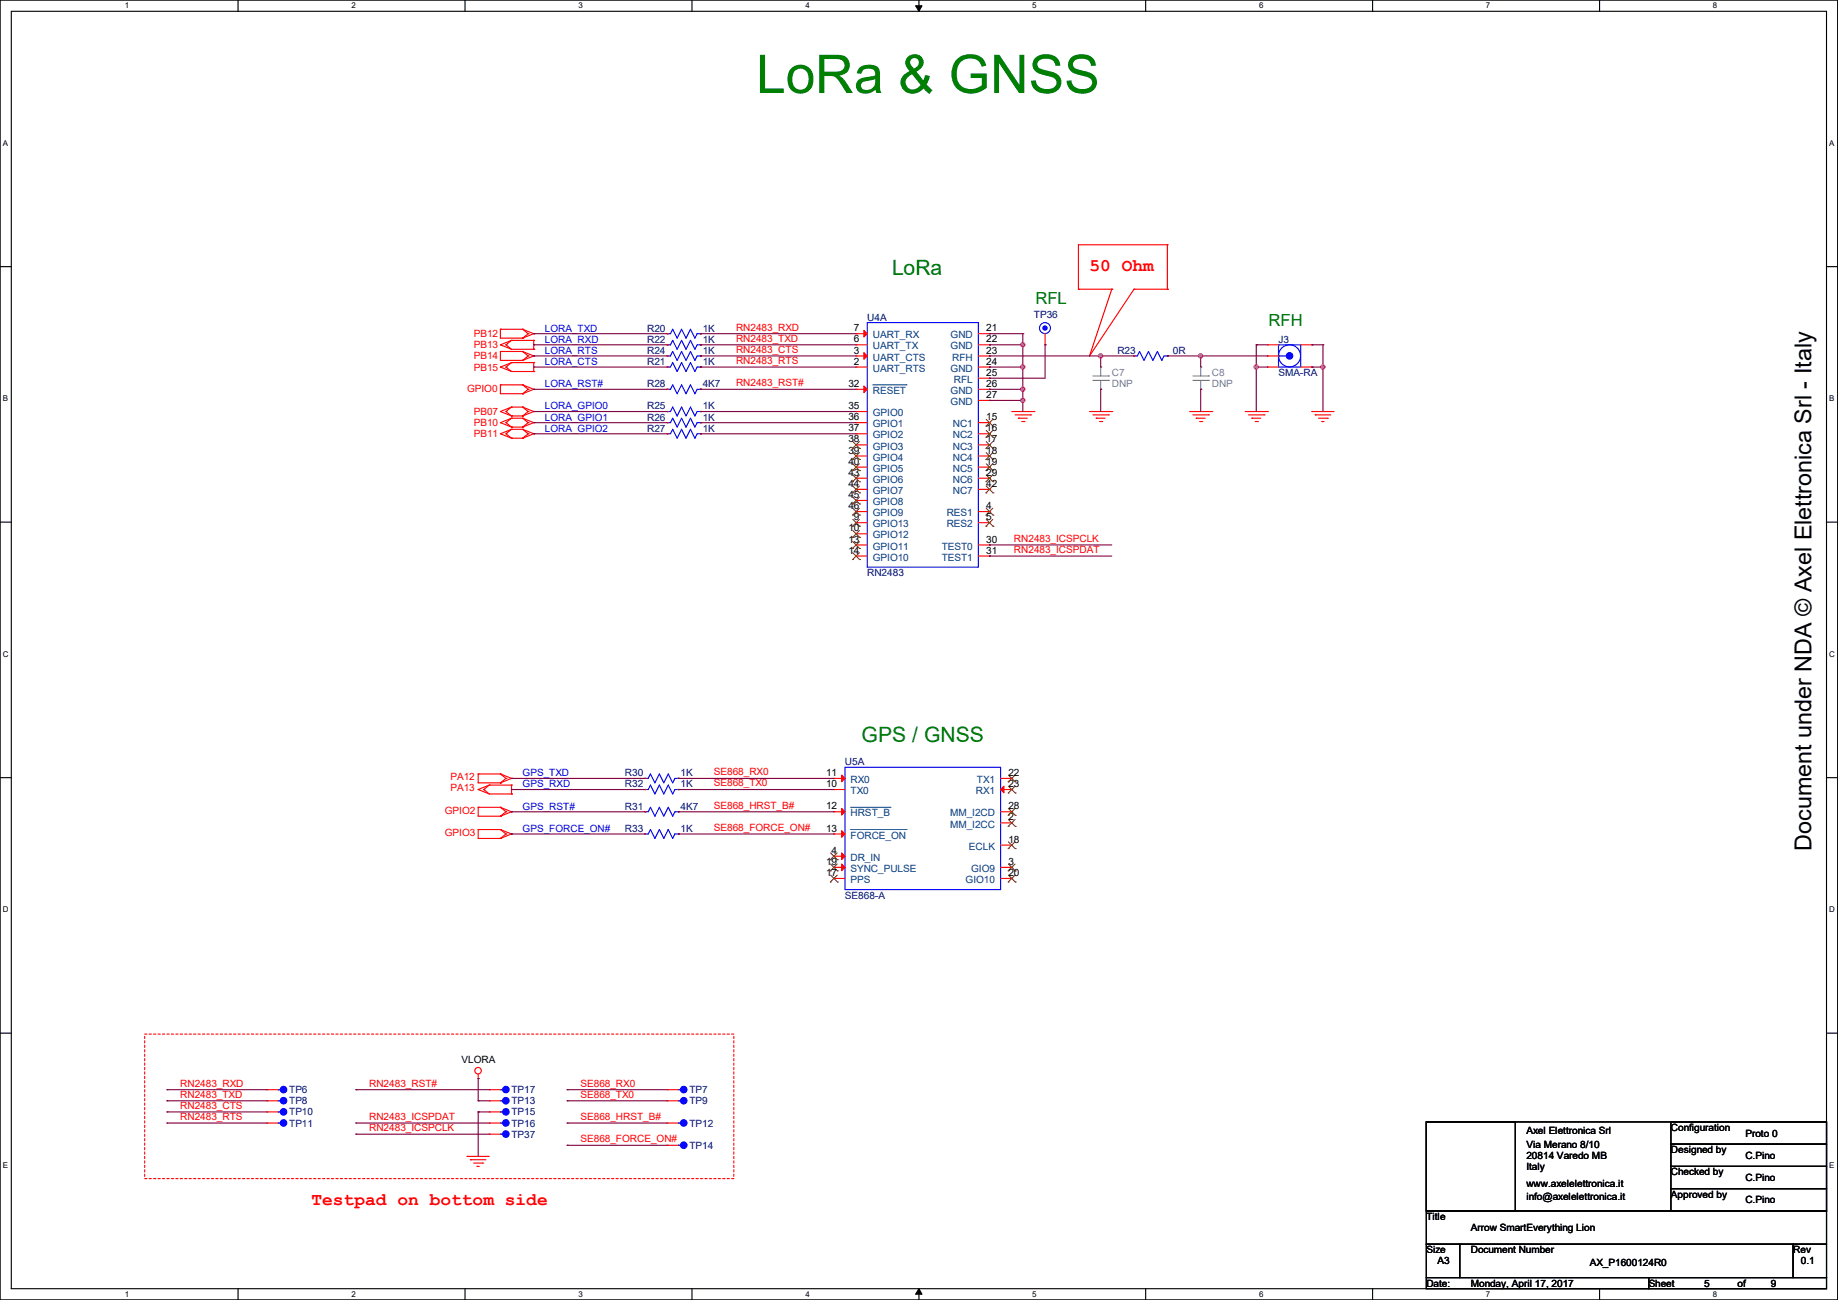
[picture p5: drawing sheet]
<svg xmlns="http://www.w3.org/2000/svg" width="420mm" height="297mm" viewBox="0 0 420 297" stroke-linecap="round" stroke-linejoin="round" font-family="sans-serif">
<path d="M0 0h419.9v297h-419.9zM2.6 2.6h414.8v291.8h-414.8z" fill="none" stroke="#000" stroke-width=".25"/>
<g fill="#fff">
<path d="M28.5 .3h1v2h-1z"/>
<path d="M28.5 294.7h1v2h-1z"/>
</g>
<path d="M54.4 0v2.6M54.4 294.4v2.6" fill="none" stroke="#000" stroke-width=".25"/>
<g fill="#fff">
<path d="M80.3 .3h1v2h-1z"/>
<path d="M80.3 294.7h1v2h-1z"/>
</g>
<path d="M106.3 0v2.6M106.3 294.4v2.6" fill="none" stroke="#000" stroke-width=".25"/>
<g fill="#fff">
<path d="M132.2 .3h.9v2h-.9z"/>
<path d="M132.2 294.7h.9v2h-.9z"/>
</g>
<path d="M158.1 0v2.6M158.1 294.4v2.6" fill="none" stroke="#000" stroke-width=".25"/>
<g fill="#fff">
<path d="M184 .3h1v2h-1z"/>
<path d="M184 294.7h1v2h-1z"/>
</g>
<path d="M210 0v2.6M210 294.4v2.6" fill="none" stroke="#000" stroke-width=".25"/>
<path d="M209.2 1.3h1.5l-.7 1.3zM210 294.4l.7 1.3h-1.5z" fill="#000" stroke="#000" stroke-width=".23"/>
<g fill="#fff">
<path d="M235.9 .3h1v2h-1z"/>
<path d="M235.9 294.7h1v2h-1z"/>
</g>
<path d="M261.8 0v2.6M261.8 294.4v2.6" fill="none" stroke="#000" stroke-width=".25"/>
<g fill="#fff">
<path d="M287.7 .3h1v2h-1z"/>
<path d="M287.7 294.7h1v2h-1z"/>
</g>
<path d="M313.6 0v2.6M313.6 294.4v2.6" fill="none" stroke="#000" stroke-width=".25"/>
<g fill="#fff">
<path d="M339.6 .3h.9v2h-.9z"/>
<path d="M339.6 294.7h.9v2h-.9z"/>
</g>
<path d="M365.5 0v2.6M365.5 294.4v2.6" fill="none" stroke="#000" stroke-width=".25"/>
<g fill="#fff">
<path d="M391.4 .3h1v2h-1z"/>
<path d="M391.4 294.7h1v2h-1z"/>
<path d="M.7 31.7h1.2v2h-1.2z"/>
<path d="M418 31.7h1.2v2h-1.2z"/>
<path d="M.7 90.1h1.2v2h-1.2z"/>
<path d="M418 90.1h1.2v2h-1.2z"/>
</g>
<path d="M0 60.9h2.6M417.4 60.9h2.5" fill="none" stroke="#000" stroke-width=".25"/>
<g fill="#fff">
<path d="M.7 148.5h1.2v2h-1.2z"/>
<path d="M418 148.5h1.3v2h-1.3z"/>
</g>
<path d="M0 119.3h2.6M417.4 119.3h2.5" fill="none" stroke="#000" stroke-width=".25"/>
<g fill="#fff">
<path d="M.7 206.8h1.2v2h-1.2z"/>
<path d="M418 206.8h1.3v2h-1.3z"/>
</g>
<path d="M0 177.7h2.6M417.4 177.7h2.5" fill="none" stroke="#000" stroke-width=".25"/>
<g fill="#fff">
<path d="M.7 265.2h1.2v2h-1.2z"/>
<path d="M418 265.2h1.2v2h-1.2z"/>
</g>
<g fill="none" stroke="#000" stroke-width=".25">
<path d="M0 236.1h2.6M417.4 236.1h2.5M325.9 256.3h91.5v20.3h-91.5zM325.9 256.3h20.3v20.3h-20.3zM381.8 256.3h35.6v5.1h-35.6zM325.9 276.6h91.5v7.7h-91.5zM381.8 261.4h35.6v5.1h-35.6zM381.8 266.5h35.6v5.1h-35.6zM381.8 271.6h35.6v5h-35.6zM325.9 284.3h7.6v7.6h-7.6zM325.9 291.9h50.8v2.5h-50.8zM333.5 284.3h76.2v7.6h-76.2z"/>
<path d="M376.7 291.9h40.7v2.5h-40.7zM409.7 284.3h7.7v7.6h-7.7z"/>
</g>
<path d="M33.1 236.3h134.6v33h-134.6z" fill="none" stroke="#f00" stroke-width=".25" stroke-dasharray=".5"/>
<g fill="none" stroke="#f00" stroke-width=".25">
<path d="M266.7 55.9h.1M266.7 55.9h-20.3v10.2M266.7 55.9v10.2M114.3 78.8h.1M114.3 75.2h.1M114.3 75.2v2.1h5.1M114.3 78.8l2.6 1M114.3 75.2h5.1M115.6 78.8h.1M115.6 78.8l1.3 1M116.9 77.8h.1M116.9 79.8h5.1"/>
<path d="M116.9 77.8l-2.6 1M116.9 77.8h5.1M116.9 77.8l-1.3 1M119.4 77.3h.1M119.4 75.2h.1M119.4 75.2l2.6 1M119.4 75.2l1.3 1M120.7 76.2h.1M120.7 76.2l-1.3 1.1M122 79.8h.1M122 77.8h.1M122 76.2h.1"/>
<path d="M122 77.8v2M122 76.2l-2.6 1.1M152.4 76.2h.1M152.4 78.8h.1M160.1 76.2h.1M160.1 78.8h.1M195.6 78.8h.1M195.6 76.2h.1M195.6 78.8h2.6M195.6 76.2h2.6M223.6 78.8h2.5M223.6 76.2h2.5"/>
<path d="M226.1 76.2h.1M226.1 78.8h.1M238.8 78.8h.1M238.8 76.2v2.6M246.4 66.1h.1M246.4 66.1h7.6M254 66.1h.1M254 66.1l-5 15.2 10.1-15.2M259.1 66.1h.1M259.1 66.1h7.6M266.7 66.1h.1M289.6 78.8h.1"/>
<path d="M289.6 78.8h2.5M297.2 78.8h2.6M299.8 78.8h.1M114.3 80.3h.1M114.3 83.9h.1M114.3 87.9h.1M114.3 94h.1M114.3 96.6h.1M114.3 99.1h.1M114.3 80.3v2h5.1M114.3 80.3h5.1M114.3 87.9v2.1h5.1"/>
<path d="M114.3 83.9l2.6 1M114.3 87.9h5.1M114.3 94l2.6 1M114.3 96.6l2.6 1M114.3 99.1l2.6 1M115.6 83.9h.1M115.6 94h.1M115.6 96.6h.1M115.6 99.1h.1M115.6 83.9l1.3 1M115.6 94l1.3 1M115.6 96.6l1.3 1"/>
<path d="M115.6 99.1l1.3 1M116.9 82.8h.1M116.9 93h.1M116.9 95h.1M116.9 95.5h.1M116.9 97.6h.1M116.9 98.1h.1M116.9 95.5h2.5M116.9 84.9h5.1M116.9 82.8l-2.6 1.1M116.9 82.8h5.1M116.9 82.8l-1.3 1.1"/>
<path d="M116.9 95h2.5M116.9 93h2.5M116.9 93l-2.6 1M116.9 93l-1.3 1M116.9 97.6h2.5M116.9 95.5l-2.6 1.1M116.9 95.5l-1.3 1.1M116.9 98.1h2.5M116.9 98.1l-2.6 1M116.9 98.1l-1.3 1M119.4 82.3h.1M119.4 80.3h.1"/>
<path d="M119.4 90h.1M119.4 87.9h.1M119.4 95h.1M119.4 93h.1M119.4 97.6h.1M119.4 95.5h.1M119.4 98.1h.1M119.4 80.3l2.6 1M119.4 80.3l1.3 1M119.4 87.9l2.6 1M119.4 87.9l1.3 1M119.4 93l2.6 1"/>
<path d="M119.4 93l1.3 1M119.4 95.5l2.6 1.1M119.4 95.5l1.3 1.1M119.4 98.1l2.6 1M119.4 98.1l1.3 1M120.7 81.3h.1M120.7 88.9h.1M120.7 94h.1M120.7 96.6h.1M120.7 99.1h.1M120.7 81.3l-1.3 1M120.7 88.9l-1.3 1.1"/>
<path d="M120.7 94l-1.3 1M120.7 96.6l-1.3 1M120.7 99.1l-1.3 1M122 81.3h.1M122 84.9h.1M122 82.8h.1M122 88.9h.1M122 94h.1M122 96.6h.1M122 99.1h.1M122 81.3l-2.6 1M122 82.8v2.1"/>
<path d="M122 88.9l-2.6 1.1M122 94l-2.6 1M122 96.6l-2.6 1M122 99.1l-2.6 1M152.4 99.1h.1M152.4 96.6h.1M152.4 81.3h.1M152.4 83.9h.1M152.4 88.9h.1M152.4 94h.1M160.1 99.1h.1M160.1 96.6h.1"/>
<path d="M160.1 81.3h.1M160.1 83.9h.1M160.1 88.9h.1M160.1 94h.1M195.6 83.9h.1M195.6 81.3h.1M195.6 99.1h.1M195.6 96.6h.1M195.6 94h.1M195.6 88.9h.1M195.6 94h2.6M195.6 83.9h2.6"/>
<path d="M195.6 81.3h2.6M195.6 96.6h2.6M195.6 99.1h2.6M195.6 88.9h2.6M223.6 83.9h2.5M223.6 81.3h2.5M223.6 96.6h2.5M223.6 99.1h2.5M223.6 88.9h2.5M223.6 86.4h2.5M223.6 91.5h2.5M226.1 96.6h.1"/>
<path d="M226.1 81.3h.1M226.1 83.9h.1M226.1 86.4h.1M226.1 88.9h.1M226.1 91.5h.1M226.1 99.1h.1M231.2 94h5.1M231.9 94.8h3.6M232.7 95.5h.1M232.7 95.5h2M233.5 96.3h.5M234 96.3h.1"/>
<path d="M235.5 94.8h.1M236.3 94h.1M249 94h5M249.7 94.8h3.6M250.5 95.5h.1M250.5 95.5h2M251.2 96.3h.6M251.8 96.3h.1M253.3 94.8h.1M254 94h.1M259.1 81.3h.1M266.7 81.3h.1"/>
<path d="M271.8 94h5.1M272.6 94.8h3.5M273.3 95.5h.1M273.3 95.5h2.1M274.1 96.3h.5M274.6 96.3h.1M276.1 94.8h.1M276.9 94h.1M284.5 94h5.1M285.3 94.8h3.5M286 95.5h.1M286 95.5h2.1"/>
<path d="M286.8 96.3h.5M287.3 96.3h.1M288.8 94.8h.1M289.6 94h.1M289.6 83.9h.1M289.6 81.3h.1M289.6 83.9h2.5M289.6 81.3h2.5M297.2 83.9h2.6M299.8 94h.1M299.8 83.9h.1M299.8 94h5"/>
<path d="M300.5 94.8h.1M300.5 94.8h3.6M301.3 95.5h2M302 96.3h.1M302 96.3h.6M303.3 95.5h.1M116.9 100.1h.1M116.9 100.1h2.5M119.4 100.1h.1M195.6 119.4h.1M195.6 116.9h.1M195.6 114.3h.1"/>
<path d="M195.6 111.8h.1M195.6 109.3h.1M195.6 106.7h.1M195.6 104.2h.1M195.6 101.6h.1M195.6 116.9h2.6M195.6 119.4h2.6M195.6 114.3h2.6M195.6 111.8h2.6M195.6 109.3h2.6M195.6 106.7h2.6M195.6 104.2h2.6"/>
<path d="M195.6 101.6h2.6M223.6 116.9h2.5M223.6 119.4h2.5M223.6 111.8h2.5M223.6 109.3h2.5M223.6 106.7h2.5M223.6 104.2h2.5M223.6 101.6h2.5M226.1 116.9h.1M226.1 119.4h.1M226.1 111.8h.1M226.1 101.6h.1"/>
<path d="M226.1 104.2h.1M226.1 106.7h.1M226.1 109.3h.1M195.6 122h.1M195.6 124.5h.1M195.6 127h.1M195.6 122h2.6M195.6 124.5h2.6M195.6 127h2.6M223.6 124.5h2.5M223.6 127h2.5M226.1 127h.1"/>
<path d="M226.1 124.5h.1M109.3 176.8h.1M109.3 176.8v2.1h5M109.3 176.8h5M111.8 179.4h.1M111.8 179.4l-2.5 1M111.8 179.4h5.1M111.8 179.4l-1.3 1M114.3 178.9h.1M114.3 176.8h.1M114.3 176.8l2.6 1M114.3 176.8l1.3 1"/>
<path d="M115.6 177.8h.1M115.6 177.8l-1.3 1.1M116.9 179.4h.1M116.9 177.8h.1M116.9 179.4v2M116.9 177.8l-2.6 1.1M147.4 177.8h.1M155 177.8h.1M190.5 177.8h.1M190.5 177.8h2.6M228.6 177.8h2.6M231.2 177.8h.1"/>
<path d="M109.3 180.4h.1M109.3 189.5h.1M109.3 184.4h.1M109.3 184.4v2.1h5M109.3 189.5v2.1h5M109.3 180.4l2.5 1M109.3 189.5h5M109.3 184.4h5M110.5 180.4h.1M110.5 180.4l1.3 1M111.8 181.4h5.1M114.3 191.6h.1"/>
<path d="M114.3 189.5h.1M114.3 186.5h.1M114.3 184.4h.1M114.3 189.5l2.6 1M114.3 189.5l1.3 1M114.3 184.4l2.6 1.1M114.3 184.4l1.3 1.1M115.6 190.5h.1M115.6 185.5h.1M115.6 190.5l-1.3 1.1M115.6 185.5l-1.3 1M116.9 181.4h.1"/>
<path d="M116.9 190.5h.1M116.9 185.5h.1M116.9 190.5l-2.6 1.1M116.9 185.5l-2.6 1M147.4 180.4h.1M147.4 185.5h.1M147.4 190.5h.1M155 180.4h.1M155 185.5h.1M155 190.5h.1M190.5 195.6h.1M190.5 180.4h.1"/>
<path d="M190.5 185.5h.1M190.5 190.5h.1M190.5 198.2h.1M190.5 198.2h2.6M190.5 195.6h2.6M190.5 180.4h2.6M190.5 185.5h2.6M190.5 190.5h2.6M228.6 188h2.6M228.6 198.2h2.6M228.6 180.4h2.6M228.6 185.5h2.6"/>
<path d="M228.6 193.1h2.6M231.2 188h.1M231.2 198.2h.1M231.2 180.4h.1M231.2 193.1h.1M231.2 185.5h.1M190.5 200.7h.1M190.5 200.7h2.6M228.6 200.7h2.6M231.2 200.7h.1M61 254h.1M61 256.6h.1"/>
<path d="M61 251.5h.1M61 249h.1M61 254h2.5M61 256.6h2.5M61 251.5h2.5M61 249h2.5M109.3 246.4h.1M109.3 245.4v1M111.8 256.6h.1M111.8 251.5h.1M111.8 254h.1M111.8 249h.1"/>
<path d="M111.8 259.1h.1M111.8 254h2.5M111.8 256.6h2.5M111.8 251.5h2.5M111.8 249h2.5M111.8 259.1h2.5M152.4 251.5h.1M152.4 249h.1M152.4 256.6h.1M152.4 256.6h2.6M152.4 251.5h2.6M152.4 249h2.6"/>
<path d="M106.7 264.2h.1M106.7 264.2h5.1M107.5 265h.1M107.5 265h3.5M108.2 265.7h2.1M109 266.5h.1M109 266.5h.5M110.3 265.7h.1M152.4 261.7h.1M152.4 261.7h2.6"/>
<circle cx="109.2" cy="244.6" r=".74"/>
</g>
<g fill="none" stroke="#00f" stroke-width=".25">
<path d="M152.4 76.2h.1M152.4 78.8h.1M152.4 76.2h.8l.5-1 1 2.1 1-2.1 1.1 2.1 1-2.1 1 2.1 .5-1.1h.8M152.4 78.8h.8l.5-1 1 2 1-2 1.1 2 1-2 1 2 .5-1h.8M160.1 76.2h.1M160.1 78.8h.1M198.2 73.7h25.4v55.9h-25.4zM292.1 78.8h5.1v5.1h-5.1zM152.4 99.1h.1M152.4 96.6h.1M152.4 81.3h.1M152.4 83.9h.1"/>
<path d="M152.4 88.9h.1M152.4 94h.1M152.4 99.1h.8l.5-1 1 2 1-2 1.1 2 1-2 1 2 .5-1h.8M152.4 96.6h.8l.5-1.1 1 2.1 1-2.1 1.1 2.1 1-2.1 1 2.1 .5-1h.8M152.4 81.3h.8l.5-1 1 2 1-2 1.1 2 1-2 1 2 .5-1h.8M152.4 83.9h.8l.5-1.1 1 2.1 1-2.1 1.1 2.1 1-2.1 1 2.1 .5-1h.8M152.4 88.9h.8l.5-1 1 2.1 1-2.1 1.1 2.1 1-2.1 1 2.1 .5-1.1h.8M152.4 94h.8l.5-1 1 2 1-2 1.1 2 1-2 1 2 .5-1h.8M160.1 99.1h.1M160.1 96.6h.1M160.1 81.3h.1M160.1 83.9h.1"/>
<path d="M160.1 88.9h.1M160.1 94h.1M259.1 81.3h.1M259.1 81.3h.8l.5-1 1 2 1-2 1 2 1.1-2 1 2 .5-1h.7M266.7 81.3h.1M292.1 81.3h.1M292.1 81.3h1.8M147.4 177.8h.1M147.4 177.8h.7l.5-1 1 2.1 1.1-2.1 1 2.1 1-2.1 1 2.1 .5-1.1h.8M155 177.8h.1M193.1 175.3h35.5v27.9h-35.5zM147.4 180.4h.1"/>
<path d="M147.4 185.5h.1M147.4 190.5h.1M147.4 180.4h.7l.5-1 1 2 1.1-2 1 2 1-2 1 2 .5-1h.8M147.4 185.5h.7l.5-1.1 1 2.1 1.1-2.1 1 2.1 1-2.1 1 2.1 .5-1h.8M147.4 190.5h.7l.5-1 1 2.1 1.1-2.1 1 2.1 1-2.1 1 2.1 .5-1.1h.8M155 180.4h.1M155 185.5h.1M155 190.5h.1M63.5 254h.1M63.5 256.6h.1M63.5 251.5h.1M63.5 249h.1"/>
<path d="M63.5 254h.6M63.5 256.6h.6M63.5 251.5h.6M63.5 249h.6M114.3 256.6h.1M114.3 251.5h.1M114.3 254h.1M114.3 249h.1M114.3 259.1h.1M114.3 254h.6M114.3 256.6h.6M114.3 251.5h.6"/>
<path d="M114.3 249h.6M114.3 259.1h.6M155 251.5h.1M155 249h.1M155 256.6h.1M155 256.6h.5M155 251.5h.5M155 249h.5M155 261.7h.1M155 261.7h.5"/>
<circle cx="238.8" cy="75" r="1.25"/>
<circle cx="294.7" cy="81.3" r="2.52"/>
</g>
<g fill="#00f" stroke="#00f" stroke-width=".25">
<circle cx="64.8" cy="254" r=".74"/>
<circle cx="115.6" cy="256.6" r=".74"/>
<circle cx="156.2" cy="251.5" r=".74"/>
<circle cx="64.8" cy="256.6" r=".74"/>
<circle cx="115.6" cy="251.5" r=".74"/>
<circle cx="156.2" cy="248.9" r=".74"/>
<circle cx="294.7" cy="81.3" r=".74"/>
<circle cx="115.6" cy="254" r=".74"/>
<circle cx="156.2" cy="256.6" r=".74"/>
<circle cx="115.6" cy="248.9" r=".74"/>
<circle cx="238.8" cy="75" r=".49"/>
<circle cx="64.8" cy="251.5" r=".74"/>
<circle cx="156.2" cy="261.6" r=".74"/>
<circle cx="64.8" cy="248.9" r=".74"/>
<circle cx="115.6" cy="259.1" r=".74"/>
</g>
<g fill="#f00" stroke="#f00" stroke-width=".25">
<path d="M197.4 80.6l.8 .7-.8 .8z"/>
<path d="M197.4 75.5l.8 .7-.8 .8z"/>
<path d="M197.4 88.2l.8 .7-.8 .8z"/>
<path d="M192.3 194.9l.8 .7-.8 .8z"/>
<path d="M192.3 177.1l.8 .7-.8 .8z"/>
<path d="M192.3 184.7l.8 .8-.8 .7z"/>
<path d="M192.3 189.8l.8 .7-.8 .8z"/>
<path d="M228.6 180.4l.8-.8v1.5z"/>
<path d="M192.3 197.4l.8 .8-.8 .7z"/>
</g>
<g fill="none" stroke="#804000" stroke-width=".23">
<path d="M225.3 97.4h.1M225.3 99.9h.1M225.3 95.8l1.6 1.6M225.3 98.3l1.6 1.6M226.9 95.8l-1.6 1.6M226.9 98.3l-1.6 1.6M226.9 97.4h.1M226.9 99.9h.1M194.8 117.7h.1M194.8 115.1h.1M194.8 112.6h.1M194.8 110.1h.1"/>
<path d="M194.8 107.5h.1M194.8 105h.1M194.8 102.4h.1M194.9 118.7l1.5 1.5M194.9 116.1l1.5 1.6M194.9 113.6l1.5 1.5M194.9 111l1.5 1.6M194.9 108.5l1.5 1.6M194.9 106l1.5 1.5M194.9 103.4l1.5 1.6M194.9 100.9l1.5 1.5M196.4 118.7l-1.6 1.5"/>
<path d="M196.4 116.1l-1.6 1.6M196.4 113.6l-1.6 1.5M196.4 111l-1.6 1.6M196.4 108.5l-1.6 1.6M196.4 106l-1.6 1.5M196.4 103.4l-1.6 1.6M196.4 100.9l-1.6 1.5M196.4 117.7h.1M196.4 115.1h.1M196.4 112.6h.1M196.4 110.1h.1M196.4 107.5h.1"/>
<path d="M196.4 105h.1M196.4 102.4h.1M225.3 117.7h.1M225.3 112.6h.1M225.3 102.4h.1M225.3 105h.1M225.3 107.5h.1M225.3 110.1h.1M225.3 116.1l1.6 1.6M225.3 118.7l1.6 1.5M225.3 111l1.6 1.6M225.3 100.9l1.6 1.5"/>
<path d="M225.3 103.4l1.6 1.6M225.3 106l1.6 1.5M225.3 108.5l1.6 1.6M226.9 116.1l-1.6 1.6M226.9 118.7l-1.6 1.5M226.9 111l-1.6 1.6M226.9 100.9l-1.6 1.5M226.9 103.4l-1.6 1.6M226.9 106l-1.6 1.5M226.9 108.5l-1.6 1.6M226.9 117.7h.1M226.9 112.6h.1"/>
<path d="M226.9 102.4h.1M226.9 105h.1M226.9 107.5h.1M226.9 110.1h.1M194.8 120.2h.1M194.8 122.8h.1M194.8 125.3h.1M194.8 127.8h.1M194.9 121.2l1.5 1.6M194.9 123.7l1.5 1.6M194.9 126.3l1.5 1.5M196.4 121.2l-1.6 1.6"/>
<path d="M196.4 123.7l-1.6 1.6M196.4 126.3l-1.6 1.5M196.4 120.2h.1M196.4 122.8h.1M196.4 125.3h.1M196.4 127.8h.1M225.3 120.2h.1M226.9 120.2h.1M230.4 178.6h.1M230.4 179.6l1.6 1.6M230.4 177.1l1.6 1.5M231.9 179.6l-1.5 1.6"/>
<path d="M231.9 177.1l-1.5 1.5M232 178.6h.1M189.7 196.4h.1M189.7 199h.1M189.8 194.9l1.5 1.5M189.8 197.4l1.5 1.6M189.8 199.9l1.5 1.6M191.3 194.9l-1.6 1.5M191.3 197.4l-1.6 1.6M191.3 199.9l-1.6 1.6M191.3 196.4h.1M191.3 199h.1"/>
<path d="M230.4 188.8h.1M230.4 199h.1M230.4 181.2h.1M230.4 193.9h.1M230.4 186.3h.1M230.4 187.2l1.6 1.6M230.4 197.4l1.6 1.6M230.4 199.9l1.6 1.6M230.4 192.3l1.6 1.6M230.4 184.7l1.6 1.6M231.9 187.2l-1.5 1.6M231.9 197.4l-1.5 1.6"/>
<path d="M231.9 199.9l-1.5 1.6M231.9 192.3l-1.5 1.6M231.9 184.7l-1.5 1.6M232 188.8h.1M232 199h.1M232 181.2h.1M232 193.9h.1M232 186.3h.1M189.7 201.5h.1M191.3 201.5h.1M230.4 201.5h.1M232 201.5h.1"/>
</g>
<path d="M199.4 87.9h7.7M207.1 87.9h.1M194.4 184.4h9M194.4 189.5h12.7M203.4 184.4h.1M207.1 189.5h.1" fill="none" stroke="#004080" stroke-width=".23"/>
<g fill="none" stroke="#808080" stroke-width=".25">
<path d="M249.7 86.9h3.6M249.7 85.9h3.6M251.5 83.9h.1M251.5 88.9h.1M251.5 83.9v2M251.5 86.9v2M253.3 86.9h.1M253.3 85.9h.1M272.6 86.9h3.5M272.6 85.9h3.5M274.4 83.9h.1M274.4 88.9h.1"/>
<path d="M274.4 83.9v2M274.4 86.9v2M276.1 86.9h.1M276.1 85.9h.1"/>
</g>
<g fill="none" stroke="#800040" stroke-width=".25">
<path d="M122 76.2h.1M122 78.8h.1M122 78.8h30.4M122 76.2h30.4M160.1 78.8h.1M160.1 76.2h.1M160.1 78.8h35.5M160.1 76.2h35.5M226.1 78.8h.1M226.1 76.2h.1M226.1 78.8h7.6M226.1 76.2h7.6"/>
<path d="M233.7 78.8h.1M233.7 76.2h.1M233.7 76.2v17.8M238.8 78.8h.1M238.8 78.8v7.6h-12.7M287.1 78.8h.1M287.1 78.8h2.5M287.1 78.8v15.2M299.8 78.8h.1M299.8 78.8h2.5M302.3 78.8h.1M302.3 78.8v15.2"/>
<path d="M122 99.1h.1M122 81.3h.1M122 83.9h.1M122 94h.1M122 88.9h.1M122 96.6h.1M122 88.9h30.4M122 83.9h30.4M122 81.3h30.4M122 99.1h30.4M122 94h30.4M122 96.6h30.4"/>
<path d="M160.1 88.9h.1M160.1 83.9h.1M160.1 81.3h.1M160.1 99.1h.1M160.1 94h.1M160.1 96.6h.1M160.1 88.9h35.5M160.1 83.9h35.5M160.1 81.3h35.5M160.1 99.1h35.5M160.1 94h35.5M160.1 96.6h35.5"/>
<path d="M226.1 83.9h.1M226.1 81.3h.1M226.1 86.4h.1M226.1 88.9h.1M226.1 91.5h.1M226.1 88.9h7.6M226.1 83.9h7.6M226.1 81.3h33M226.1 91.5h7.6M233.7 83.9h.1M233.7 88.9h.1M233.7 91.5h.1"/>
<path d="M251.5 81.3h.1M251.5 88.9h.1M251.5 81.3v2.6M251.5 88.9v5.1M266.7 81.3h.1M266.7 81.3h22.9M274.4 81.3h.1M274.4 88.9h.1M274.4 81.3v2.6M274.4 88.9v5.1M287.1 83.9h.1M287.1 83.9h2.5"/>
<path d="M299.8 83.9h.1M299.8 83.9h2.5M302.3 83.9h.1M226.1 124.5h.1M226.1 127h.1M226.1 124.5h27.9M226.1 127h27.9M116.9 177.8h.1M116.9 177.8h30.5M155 177.8h.1M155 177.8h35.5M116.9 180.4h.1"/>
<path d="M116.9 185.5h.1M116.9 190.5h.1M116.9 180.4h30.5M116.9 185.5h30.5M116.9 190.5h30.5M155 180.4h.1M155 185.5h.1M155 190.5h.1M155 180.4h35.5M155 185.5h35.5M155 190.5h35.5M38.1 251.5h.1"/>
<path d="M38.1 249h.1M38.1 256.6h.1M38.1 254h.1M38.1 249h22.9M38.1 251.5h22.9M38.1 256.6h22.9M38.1 254h22.9M81.3 249h.1M81.3 259.1h.1M81.3 256.6h.1M81.3 249h30.5M81.3 256.6h30.5"/>
<path d="M81.3 259.1h30.5M109.3 246.4h.1M109.3 251.5h.1M109.3 254h.1M109.3 251.5h2.5M109.3 254h2.5M109.3 246.4v5.1M109.3 254v10.2M129.6 251.5h.1M129.6 249h.1M129.6 256.6h.1M129.6 249h22.8"/>
<path d="M129.6 251.5h22.8M129.6 256.6h22.8M129.6 261.7h.1M129.6 261.7h22.8"/>
</g>
<g fill="#f0f" stroke="#f0f" stroke-width=".25">
<circle cx="233.7" cy="88.9" r=".49"/>
<circle cx="233.7" cy="83.8" r=".49"/>
<circle cx="251.5" cy="81.3" r=".49"/>
<circle cx="274.3" cy="81.3" r=".49"/>
<circle cx="287" cy="83.8" r=".49"/>
<circle cx="302.3" cy="83.8" r=".49"/>
<circle cx="233.7" cy="78.8" r=".49"/>
<circle cx="233.7" cy="91.5" r=".49"/>
</g>
<text font-size="12.2" fill="#008000" x="172.8" y="21.3">LoRa &amp; GNSS</text>
<text font-size="5.3" x="413.9" y="194.4" transform="rotate(-90 413.9 194.4)">Document under NDA © Axel Elettronica Srl - Italy</text>
<g font-size="4.8" fill="#008000">
<text x="203.8" y="62.8">LoRa</text>
<text x="196.9" y="169.5">GPS / GNSS</text>
</g>
<g font-size="4.1" fill="#f00">
<text x="249" y="61.9">50 Ohm</text>
<text x="71.2" y="275.3">Testpad on bottom side</text>
</g>
<g font-size="3.8" fill="#008000">
<text x="236.6" y="69.5">RFL</text>
<text x="289.9" y="74.5">RFH</text>
</g>
<g font-size="2.3" fill="#f00">
<text x="108.2" y="77">PB12</text>
<text x="168.2" y="75.5">RN2483_RXD</text>
<text x="108.2" y="82.1">PB14</text>
<text x="108.2" y="79.6">PB13</text>
<text x="168.2" y="78.1">RN2483_TXD</text>
<text x="168.2" y="83.1">RN2483_RTS</text>
<text x="168.2" y="80.6">RN2483_CTS</text>
<text x="106.7" y="89.5">GPIO0</text>
<text x="108.2" y="84.7">PB15</text>
<text x="168.2" y="88.2">RN2483_RST#</text>
<text x="108.2" y="94.8">PB07</text>
<text x="108.2" y="97.4">PB10</text>
<text x="108.2" y="99.9">PB11</text>
<text x="231.7" y="123.8">RN2483_ICSPCLK</text>
<text x="231.7" y="126.3">RN2483_ICSPDAT</text>
<text x="102.9" y="178.1">PA12</text>
<text x="163.1" y="179.7">SE868_TX0</text>
<text x="163.1" y="177.1">SE868_RX0</text>
<text x="102.9" y="180.7">PA13</text>
<text x="163.1" y="184.7">SE868_HRST_B#</text>
<text x="101.6" y="191.1">GPIO3</text>
<text x="101.6" y="186">GPIO2</text>
<text x="163.1" y="189.8">SE868_FORCE_ON#</text>
<text x="41.2" y="250.8">RN2483_TXD</text>
<text x="41.2" y="248.2">RN2483_RXD</text>
<text x="84.4" y="248.2">RN2483_RST#</text>
<text x="132.6" y="250.8">SE868_TX0</text>
<text x="132.6" y="248.2">SE868_RX0</text>
<text x="41.2" y="255.9">RN2483_RTS</text>
<text x="41.2" y="253.3">RN2483_CTS</text>
<text x="84.4" y="255.9">RN2483_ICSPDAT</text>
<text x="132.6" y="255.9">SE868_HRST_B#</text>
<text x="84.4" y="258.4">RN2483_ICSPCLK</text>
<text x="132.6" y="260.9">SE868_FORCE_ON#</text>
</g>
<g font-size="2.3" fill="#00f">
<text x="124.5" y="75.8">LORA_TXD</text>
<text x="124.5" y="78.3">LORA_RXD</text>
<text x="124.5" y="83.4">LORA_CTS</text>
<text x="124.5" y="80.9">LORA_RTS</text>
<text x="124.5" y="88.5">LORA_RST#</text>
<text x="124.5" y="93.6">LORA_GPIO0</text>
<text x="124.5" y="96.1">LORA_GPIO1</text>
<text x="124.5" y="98.6">LORA_GPIO2</text>
<text x="119.4" y="179.9">GPS_RXD</text>
<text x="119.4" y="177.4">GPS_TXD</text>
<text x="119.4" y="185">GPS_RST#</text>
<text x="119.4" y="190.1">GPS_FORCE_ON#</text>
</g>
<g font-size="2.3" fill="#000080">
<text x="147.9" y="75.8">R20</text>
<text x="160.6" y="75.8">1K</text>
<text x="198.2" y="73.2">U4A</text>
<text x="236.3" y="72.7">TP36</text>
<text x="147.9" y="80.9">R24</text>
<text x="147.9" y="78.3">R22</text>
<text x="147.9" y="83.4">R21</text>
<text x="160.6" y="80.9">1K</text>
<text x="160.6" y="78.3">1K</text>
<text x="160.6" y="83.4">1K</text>
<text x="255.3" y="80.9">R23</text>
<text x="268" y="80.9">0R</text>
<text x="292.1" y="78.3">J3</text>
<text x="147.9" y="88.5">R28</text>
<text x="160.6" y="88.5">4K7</text>
<text x="292.1" y="85.9">SMA-RA</text>
<text x="147.9" y="93.6">R25</text>
<text x="160.6" y="93.6">1K</text>
<text x="147.9" y="98.6">R27</text>
<text x="147.9" y="96.1">R26</text>
<text x="160.6" y="98.6">1K</text>
<text x="160.6" y="96.1">1K</text>
<text x="198.2" y="131.7">RN2483</text>
<text x="142.8" y="179.9">R32</text>
<text x="142.8" y="177.4">R30</text>
<text x="155.5" y="179.9">1K</text>
<text x="155.5" y="177.4">1K</text>
<text x="193.1" y="174.8">U5A</text>
<text x="142.8" y="185">R31</text>
<text x="155.5" y="185">4K7</text>
<text x="142.8" y="190.1">R33</text>
<text x="155.5" y="190.1">1K</text>
<text x="193.1" y="205.3">SE868-A</text>
<text x="66.1" y="249.8">TP6</text>
<text x="116.9" y="249.8">TP17</text>
<text x="157.5" y="249.8">TP7</text>
<text x="66.1" y="254.8">TP10</text>
<text x="66.1" y="257.4">TP11</text>
<text x="66.1" y="252.3">TP8</text>
<text x="116.9" y="257.4">TP16</text>
<text x="116.9" y="252.3">TP13</text>
<text x="116.9" y="254.8">TP15</text>
<text x="157.5" y="252.3">TP9</text>
<text x="157.5" y="257.4">TP12</text>
<text x="116.9" y="259.9">TP37</text>
<text x="157.5" y="262.5">TP14</text>
</g>
<g font-size="2.3">
<text x="195.1" y="75.7">7</text>
<text x="225.3" y="75.7">21</text>
<text x="195.1" y="83.3">2</text>
<text x="195.1" y="80.8">3</text>
<text x="195.1" y="78.2">6</text>
<text x="225.3" y="78.2">22</text>
<text x="225.3" y="80.8">23</text>
<text x="225.3" y="83.3">24</text>
<text x="193.8" y="88.4">32</text>
<text x="225.3" y="85.9">25</text>
<text x="225.3" y="88.4">26</text>
<text x="193.8" y="93.5">35</text>
<text x="225.3" y="90.9">27</text>
<text x="193.8" y="101.1">38</text>
<text x="193.8" y="98.6">37</text>
<text x="193.8" y="96">36</text>
<text x="225.3" y="96">15</text>
<text x="225.3" y="98.6">16</text>
<text x="225.3" y="101.1">17</text>
<text x="193.8" y="106.2">40</text>
<text x="193.8" y="103.6">39</text>
<text x="225.3" y="103.6">18</text>
<text x="225.3" y="106.2">19</text>
<text x="193.8" y="113.8">45</text>
<text x="193.8" y="111.3">44</text>
<text x="193.8" y="108.7">43</text>
<text x="225.3" y="111.3">42</text>
<text x="225.3" y="108.7">29</text>
<text x="193.8" y="116.3">46</text>
<text x="195.1" y="118.9">9</text>
<text x="225.3" y="116.3">4</text>
<text x="225.3" y="118.9">5</text>
<text x="193.8" y="121.4">10</text>
<text x="193.8" y="124">13</text>
<text x="225.3" y="124">30</text>
<text x="193.8" y="126.5">14</text>
<text x="225.3" y="126.5">31</text>
<text x="188.8" y="179.8">10</text>
<text x="188.8" y="177.3">11</text>
<text x="230.4" y="179.8">23</text>
<text x="230.4" y="177.3">22</text>
<text x="188.8" y="184.9">12</text>
<text x="230.4" y="184.9">28</text>
<text x="188.8" y="190">13</text>
<text x="230.4" y="187.5">2</text>
<text x="188.8" y="197.6">19</text>
<text x="190" y="195.1">4</text>
<text x="230.4" y="197.6">3</text>
<text x="230.4" y="192.5">18</text>
<text x="188.8" y="200.2">17</text>
<text x="230.4" y="200.2">20</text>
<text x="105.5" y="242.9">VLORA</text>
<text x="348.8" y="259.2">Axel Elettronica Srl</text>
<text x="348.8" y="262.2">Via Merano 8/10</text>
<text x="381.8" y="258.4">Configuration</text>
<text x="381.8" y="263.5">Designed by</text>
<text x="398.8" y="259.7">Proto 0</text>
<text x="348.8" y="264.8">20814 Varedo MB</text>
<text x="348.8" y="267.3">Italy</text>
<text x="381.8" y="268.6">Checked by</text>
<text x="398.8" y="264.8">C.Pino</text>
<text x="398.8" y="269.8">C.Pino</text>
<text x="348.8" y="274.1">info@axelelettronica.it</text>
<text x="348.8" y="271.1">www.axelelettronica.it</text>
<text x="381.8" y="273.6">Approved by</text>
<text x="398.8" y="274.9">C.Pino</text>
<text x="325.9" y="278.7">Title</text>
<text x="336.1" y="281.3">Arrow SmartEverything Lion</text>
<text x="325.9" y="286.3">Size</text>
<text x="336.1" y="286.3">Document Number</text>
<text x="409.8" y="286.3">Rev</text>
<text x="325.9" y="294">Date:</text>
<text x="328.5" y="288.9">A3</text>
<text x="336.1" y="294">Monday, April 17, 2017</text>
<text x="363.3" y="289.1">AX_P1600124R0</text>
<text x="376.7" y="294">Sheet</text>
<text x="389.4" y="294">5</text>
<text x="397" y="294">of</text>
<text x="404.7" y="294">9</text>
<text x="411.5" y="288.9">0.1</text>
</g>
<g font-size="2.3" fill="#004080">
<text x="199.4" y="77.3">UART_RX</text>
<text x="217.2" y="77.3">GND</text>
<text x="199.4" y="82.4">UART_CTS</text>
<text x="199.4" y="79.8">UART_TX</text>
<text x="217.2" y="79.8">GND</text>
<text x="217.6" y="82.4">RFH</text>
<text x="199.4" y="84.9">UART_RTS</text>
<text x="217.2" y="84.9">GND</text>
<text x="218" y="87.5">RFL</text>
<text x="199.4" y="95.1">GPIO0</text>
<text x="199.4" y="90">RESET</text>
<text x="217.2" y="90">GND</text>
<text x="217.2" y="92.5">GND</text>
<text x="199.4" y="100.2">GPIO2</text>
<text x="199.4" y="97.6">GPIO1</text>
<text x="217.7" y="97.6">NC1</text>
<text x="217.7" y="100.2">NC2</text>
<text x="199.4" y="107.8">GPIO5</text>
<text x="199.4" y="105.2">GPIO4</text>
<text x="199.4" y="102.7">GPIO3</text>
<text x="217.7" y="102.7">NC3</text>
<text x="217.7" y="105.2">NC4</text>
<text x="217.7" y="107.8">NC5</text>
<text x="199.4" y="112.9">GPIO7</text>
<text x="199.4" y="110.3">GPIO6</text>
<text x="217.7" y="112.9">NC7</text>
<text x="217.7" y="110.3">NC6</text>
<text x="199.4" y="117.9">GPIO9</text>
<text x="199.4" y="115.4">GPIO8</text>
<text x="216.3" y="117.9">RES1</text>
<text x="199.4" y="120.5">GPIO13</text>
<text x="199.4" y="123">GPIO12</text>
<text x="199.4" y="125.6">GPIO11</text>
<text x="215.2" y="125.6">TEST0</text>
<text x="216.3" y="120.5">RES2</text>
<text x="199.4" y="128.1">GPIO10</text>
<text x="215.2" y="128.1">TEST1</text>
<text x="194.4" y="178.9">RX0</text>
<text x="223.2" y="178.9">TX1</text>
<text x="194.4" y="181.4">TX0</text>
<text x="223" y="181.4">RX1</text>
<text x="194.4" y="186.5">HRST_B</text>
<text x="194.4" y="191.6">FORCE_ON</text>
<text x="217.1" y="189.1">MM_I2CC</text>
<text x="217.1" y="186.5">MM_I2CD</text>
<text x="194.4" y="196.7">DR_IN</text>
<text x="221.4" y="194.1">ECLK</text>
<text x="194.4" y="199.2">SYNC_PULSE</text>
<text x="194.4" y="201.8">PPS</text>
<text x="220.6" y="201.8">GIO10</text>
<text x="221.9" y="199.2">GIO9</text>
</g>
<g font-size="2.3" fill="#808080">
<text x="254" y="85.9">C7</text>
<text x="254" y="88.5">DNP</text>
<text x="276.9" y="85.9">C8</text>
<text x="276.9" y="88.5">DNP</text>
</g>
<g font-size="1.8">
<text x="28.5" y="1.9">1</text>
<text x="80.3" y="1.9">2</text>
<text x="132.2" y="1.9">3</text>
<text x="184" y="1.9">4</text>
<text x="235.9" y="1.9">5</text>
<text x="287.7" y="1.9">6</text>
<text x="339.6" y="1.9">7</text>
<text x="391.4" y="1.9">8</text>
<text x=".7" y="33.4">A</text>
<text x="418" y="33.4">A</text>
<text x=".7" y="91.7">B</text>
<text x="418" y="91.7">B</text>
<text x=".7" y="150.1">C</text>
<text x="418" y="150.1">C</text>
<text x=".7" y="208.4">D</text>
<text x="418" y="208.4">D</text>
<text x=".7" y="266.8">E</text>
<text x="418" y="266.8">E</text>
<text x="28.5" y="296.3">1</text>
<text x="80.3" y="296.3">2</text>
<text x="132.2" y="296.3">3</text>
<text x="184" y="296.3">4</text>
<text x="235.9" y="296.3">5</text>
<text x="287.7" y="296.3">6</text>
<text x="339.6" y="296.3">7</text>
<text x="391.4" y="296.3">8</text>
</g>
</svg>
